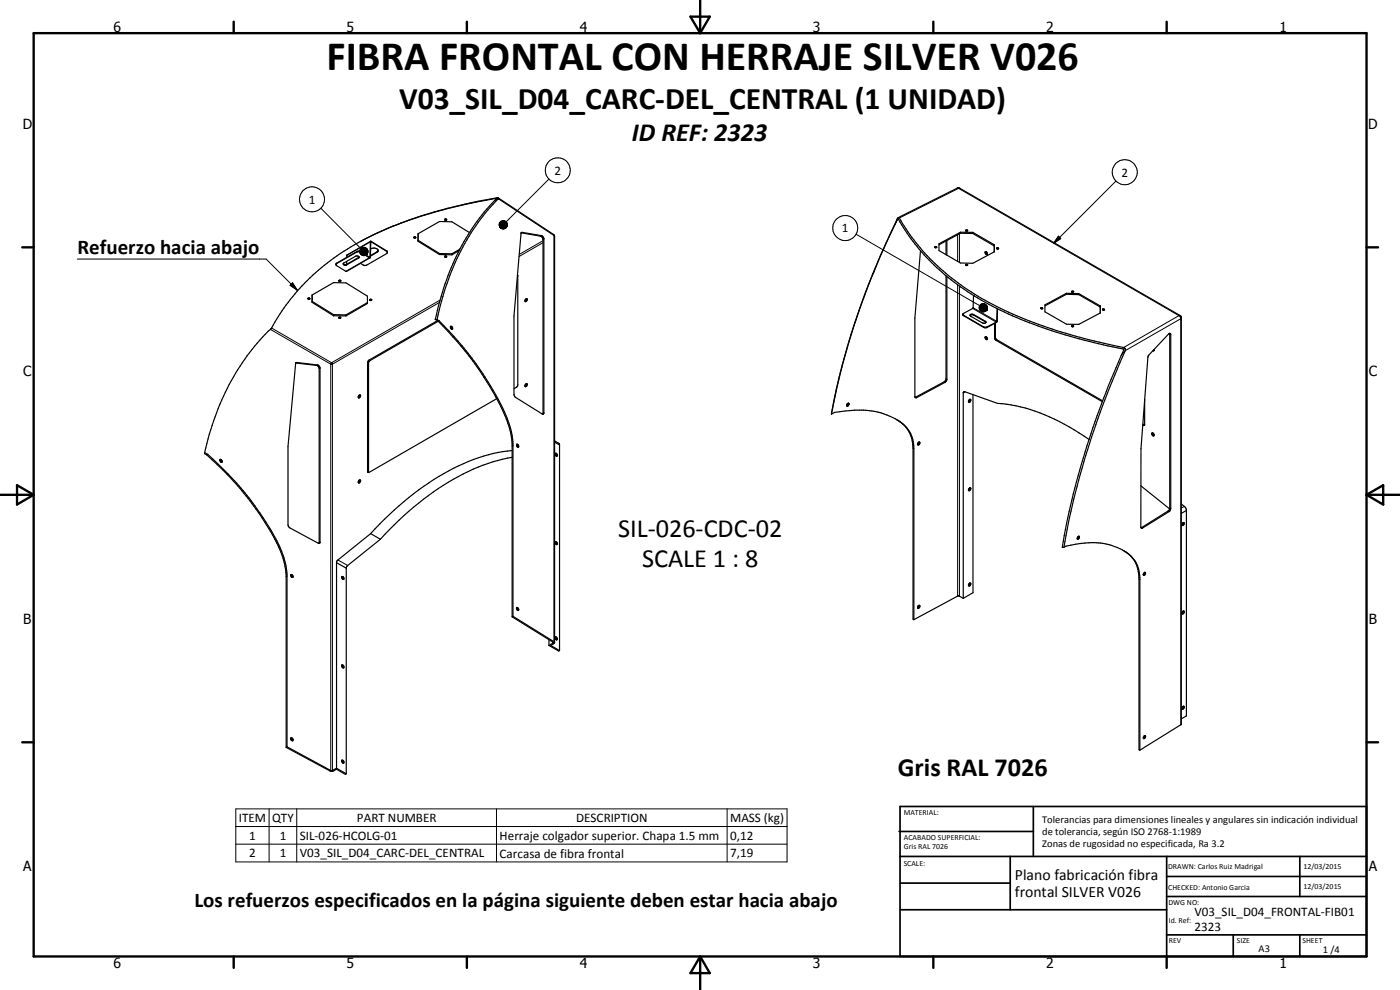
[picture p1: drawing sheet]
<svg xmlns="http://www.w3.org/2000/svg" width="420mm" height="297mm" viewBox="0 0 420 297" stroke-linecap="round" stroke-linejoin="round" font-family="sans-serif">
<g fill="none" stroke="#000" stroke-width=".35">
<path d="M149.1 59.6a58.6 58.6 0 0 0-12.7 18.4 92.7 92.7 0 0 0-5.8 17.8M149.1 59.6h.1M149.1 59.6v-.1a153.2 153.2 0 0 0-31.2 8.4M149.6 59.4l16.6 11 .2 .5v121.9M104 78.4v1M107.7 77l-.5-.2-.5 .1-3.7 2.2M107.7 77l-.1 .4-3.7 2.1h-.7l-.2-.4M107.8 77.1l-3.9 2.3h-.6l-.3-.3M110.9 71l-2.2 1.2M111.1 77.3l-3.5-1.8-6.7 3.8M111.2 74.7l.1-.1a1.56 1.56 0 0 1 2.2 .6M111.2 72.4l-.3 4.8-2.7-1.7-.8-.1-6.4 3.6-.1 .5 3.1 1.9 7.1-4.1"/>
<path d="M111.2 72.4l5 3 .1 .3M111.2 72.4l-7.1 4.1-.1 .7M113.5 75.2l-.4 .5-1.9 1.2M113.5 75.1l-2.3 1.6M116.3 75.7l-.2 .4-6.2 3.5h-.8l-.9-.6M116.3 75.7l-5-3.1-.2 4.7M117 68.2a70.8 70.8 0 0 0-31.1 23.3l-4.7 7.3a50 50 0 0 0-7.8 9 76.4 76.4 0 0 0-12 28M118.3 67.7l-7.3 3.3M119.1 67.4a153.2 153.2 0 0 1 30-8l.5 .1a67.1 67.1 0 0 0-16.3 28.1l-2.1 8.3M124.3 71.1l-.1 .1 .2 .2 .4-.1M124.3 71.1h.4M124.7 71.1l.1 .1"/>
<path d="M124.8 71.2v.1M125.5 72.1l6.4 4M131.9 76.1v.3M131.9 76.4l3.7 .1M131.9 76.1l3.7 .1M133.4 77l.5-.2 .2 .2-.5 .2zM133.5 65.9v.1M133.6 65.7h.3l.1 .3h-.4zM133.6 65.7l.3 .1M133.6 76.8h.3M135.6 76.2v.3M137.8 75.2l-2.2 1.3"/>
<path d="M138 74.8l-2.4 1.4M140.9 69.8l-5.3-3.3h-3.7l-6.4 3.6v2.3l6.4 4M156.4 69.8l5.9 1.1 .4 .2 .3 .8-.1 52.3M156.5 69.8l6.2 .9 .5 .8v52.5l-.2 .2-8.4-5-.3-.8v-23.6zM269.6 65.3l17.7-8.9h.6l66.5 38.5 .1 122.4-12.4 7.8M276.3 75.2l-1.7 20.3v23.5l.3 .4 8.7-4.7 .6-.7v-31.1M280.7 74.3h.3a.25 .25 0 0 0-.2-.3 .25 .25 0 0 0-.2 .3h.4M283.9 72.3v4.1M284.2 72.2v4.4M288.2 69.7l-6.4 3.5v2l6.4 3.7 3.8 .1 6.4-3.4v-2.2l-6.4-3.7M288.2 70l3.8 .1M288.2 69.7h3.8"/>
<path d="M288.2 69.7v.3M288.2 70l-6.4 3.4M289.8 69.2l.4-.2 .2 .1-.2 .2M289.8 69.2v.1M289.8 69.3h.2M290 79.7h.2M290 79.7l-.2-.2a.29 .29 0 0 1 .3-.2 .29 .29 0 0 1 .3 .3l-.2 .1M290 69.3h.2M290.1 69.3h-.1M290.1 69.3h.1M292 70.1l6.4 3.7M292 69.7v.4"/>
<path d="M295.6 75.6l.1-.1a.53 .53 0 0 1 .5 .3 .53 .53 0 0 1 0 .6l-.5-.3zM295.9 75.5l.1 .4 .3 .3M299.1 74.5l.4-.2 .2 .2-.5 .2zM92.5 89.5l-.1 .2 .2 .1 .4-.1-.1-.2M92.5 89.5h.4M93.7 90.4l6.4 4M100.1 94.7l-6.4-4v-2.2l6.4-3.7 3.7 .1 6.5 4v2.2l-6.5 3.7M100.1 94.7l3.7 .1M100.1 94.4l3.7 .1M100.1 94.4v.3M101.7 95.2h.4l.2 .2-.3 .1zM101.8 84.1h.4"/>
<path d="M101.8 95.2h.4M101.9 84.1h-.1M102 84.1l.3 .1-.2 .3-.4-.2 .1-.2M103.8 94.5v.3M110.3 90.8l-6.5 3.7M111.1 89.8h.4M111.1 89.8l-.2 .2 .3 .2 .3-.2-.1-.2M111.1 89.8h.3M130.6 95.8l.6 .1M130.6 95.8l.9 .6M131.2 95.9l.6 .3M131.3 96.2l-20.9 12.2-.1 33.1 .3 .3"/>
<path d="M131.5 96.4l-20.5 11.8-.4 .5v33.1M131.5 96.4a90.8 90.8 0 0 1 20.9 30.6l.8 2.6 .5 3.7v51.8M131.8 96.2a94.5 94.5 0 0 1 20.4 29.3l.2 .7a21 21 0 0 1 1.6 6.9v51.8M131.8 96.2l-.3 .2M135.2 98l.4 .8M135.2 97.9a.48 .48 0 0 1 .6 .3 .48 .48 0 0 1-.2 .6l-.4-.3zM155.3 82.5l.1 .1M155.3 82.6h.1M155.4 82.6v33l-.3 .5-.8 .5M157.7 89.8l.4-.2 .1 .2-.1 .5-.4 .2-.2-.2zM158.2 89.8l-.4 .4v.3M283.9 82.7v31.1l-.5 .8-8.8 4.6"/>
<path d="M291.2 94.5l.3-.2 .7 .1 3.5 2 .2 .3-.4 .3-.7-.1-3.5-2zM291.2 94.7l.5-.3 .5 .1 3.7 2.3M292.2 88.6l-.2 3.9-3 1.8M298.5 97.1v4.4l.3 .5 32 18.5M298.7 96.9v4.4l.3 .6 31.9 18.4M299.2 92.6l-.1 4-3.2 1.6-.7-.1-6-3.5-.2-.3M299.4 92.7l-.3 4-3.2 1.6-.7-.1-6-3.5-.2-.4M312.4 92.4l.6 .1-.3 .2-.3-.1zM312.5 92.6l.2 .1M320 88.3l-6.4 3.5M320 88v.3M320 88l-6.4 3.5v2.1l6.5 3.7h3.7l6.4-3.4v-2.1"/>
<path d="M320 88.3l3.8 .1M320 88l3.8 .1M321.6 87.4l.6 .1-.4 .2zM321.6 97.7l.6 .1-.3 .2zM321.8 98h.2M323.8 88.4l6.4 3.7v-.3M323.8 88.1l6.4 3.7M323.8 88.1v.3M331 93h.4l.1-.2h-.6l.3 .2M88.7 108.9l.4-.1 6.4 .7 .5 .8v52.5l-.2 .2-8.8-4.6-.6-.9v-23.5zM88.8 108.9l6.3 .7 .7 .8-.1 52.7M107.7 118.7a.31 .31 0 0 1 .5-.2 .31 .31 0 0 1 0 .5l-.6 .4z"/>
<path d="M108.2 118.7l-.4 .7M149 119.6l-38.4 22.2M157.7 115.3l.4-.2 .1 .3-.1 .4-.4 .2-.2-.2zM158.2 115.3l-.4 .7M289.1 117.9l.2-.4h.2l9.9 3.5a53.1 53.1 0 0 1 26 9.9l1.4 1M289.1 117.9v61.6M289.6 117.6l-.5 .3M291.1 119.8l-.5 .8M291.1 119.8l-.1 .5-.4 .3M291.1 119.8h.1a.46 .46 0 0 1 .1 .6 .46 .46 0 0 1-.7 .2M292 118.4v59.4l-2.9 1.7M295.9 101l.1 .5 .3 .3"/>
<path d="M295.9 101l-.3 .3 .2 .4 .5 .1M295.9 101l.4 .8M337.7 105.2l-.2-.8a147.6 147.6 0 0 1-42.9-14.9 68.4 68.4 0 0 1-21-18.3l-3.7-5.8-.2-.1-.4 .4a232.4 232.4 0 0 0-17.9 49.3l-1.9 9.2M337.7 105.2h.1M337.7 105.2a257.7 257.7 0 0 0-14.5 40.8l-2.2 9.2-1.7 9M343.5 119.8v7.7l-.2 .2-.4-.2M346.2 105l.2 .1M346.4 104.9l-.2 .4-.2-.1M350.8 100.1l.4-.1 .2 .4v52.2l-.4 .8-8.3 5.1-.3-.4v-23.5l2.1-27.4 .3-.7zM351 100l.1 52.6-.5 .7-8.2 5M61.4 135.8v.3l.6 .4M61.4 135.8l.9 .5"/>
<path d="M62 136.5a91.4 91.4 0 0 1 13.6 14.6 57.1 57.1 0 0 1 9.4 16.4l.9 4.9v51.8M62.3 136.3l-.3 .2M62.3 136.3a99.6 99.6 0 0 1 12.4 13.1 64.7 64.7 0 0 1 10.5 17.9l.6 2.5 .3 2.5v51.8M66 138l.2 .6 .3 .1M66 138l.2-.2 .4 .4-.1 .5M66 138l.5 .7M153.7 137.2a64.7 64.7 0 0 0-31.1 16.3l-4.3 4-4.1 4.3M153.7 135.2a55.4 55.4 0 0 0-26.5 10.7 99.2 99.2 0 0 0-16 14.2M155 133.4l.4 .8M155.1 133.3a.58 .58 0 0 1 .4 .9l-.4-.2zM166.4 132.3l1.3 .7 .2 .3v61.9M166.4 132.6l1.5 .9"/>
<path d="M166.6 136.1l.1-.1a.53 .53 0 0 1 .5 .3 .53 .53 0 0 1-.1 .6l-.5-.5zM166.6 136.1l.4 .8M249.5 124.2a226.8 226.8 0 0 1 19.8-58.3l.3-.1a66.7 66.7 0 0 0 29.5 26.7 145.5 145.5 0 0 0 37.9 12.2l.2 .2a284 284 0 0 0-12.6 34.3 199.7 199.7 0 0 0-5.8 25h.5M249.5 124.2l1-.5a29.5 29.5 0 0 1 14.1 .3 14 14 0 0 1 8.7 6.2 10.3 10.3 0 0 1 1 4.5v51.2M254.3 121.2l.4-.2a.49 .49 0 0 1 0 .6 .49 .49 0 0 1-.6 .2zM254.5 121v.3l-.4 .4M269 125.9a9.5 9.5 0 0 1 5 8.6v51.3l.3 .1M275.5 132.8l.4-.2a.48 .48 0 0 1 .1 .6 .48 .48 0 0 1-.6 .2zM275.8 132.6l-.1 .5-.3 .2M343 127.3l.5 .2M345.7 129.9a.53 .53 0 0 1 .6 .3 .53 .53 0 0 1-.1 .6l-.5-.4zM345.9 129.9l.5 .7"/>
<path d="M107.8 144.1l.4-.1v.3l-.5 .6-.2-.4zM108.2 144.1l-.3 .3-.1 .5M291.1 146.3l-.5 .8M291.1 146.3l-.1 .5-.4 .3M291.1 146.3h.1a.46 .46 0 0 1 0 .7 .46 .46 0 0 1-.6 .1M342.4 145.8l8.6 6.9M354.5 151.2l1.1 .9 .5 .9v61.8l-1.6 .9M355.1 156.8v.3l-.4 .4M355.1 156.8l-.2 .2-.2 .6M355.1 156.8h.1a.5 .5 0 0 1 .1 .6 .5 .5 0 0 1-.6 .2M356.1 153.2l-1.6 .9M87.2 172.6l.5 .7"/>
<path d="M87.3 172.4a.46 .46 0 0 1 .6 .3 .46 .46 0 0 1-.2 .6l-.4-.4zM101 168.8l2.9 1.7M102.5 173.1l.4 .3v.5M102.6 173l.6 .3v.5l-.6-.3zM111.2 160.1l3 1.7M111.2 160.1l-10 8-.2 .6v61.8M114.2 161.8l-10 8-.3 .5v61.9M166.6 162.6a.45 .45 0 0 1 .6 .2 .45 .45 0 0 1-.2 .6zM166.6 162.7l.2 .1 .2 .6M289.1 179.5l-1.2-.6h-.5l-13.1 7M291.1 174.9l-.5 .8M291.1 174.9h.1a.46 .46 0 0 1 0 .6 .46 .46 0 0 1-.6 .2"/>
<path d="M291.1 174.9l-.1 .5-.4 .3M319.3 164.2a23.2 23.2 0 0 1 14.4-.5l3.6 1.5M323.7 160.9l-.1 .4-.3 .4M323.7 160.9l-.4 .8M323.7 160.9a.43 .43 0 0 1 .2 .6 .43 .43 0 0 1-.6 .2M337.2 165.2a8.9 8.9 0 0 1 4.6 8.1v51.6l.3 .2M337.3 165.2a9 9 0 0 1 4.8 8.1v51.8M343.4 171.8l.2-.1a.47 .47 0 0 1 .1 .6 .47 .47 0 0 1-.6 .2zM343.5 171.7l-.4 .8M102.5 199.6l.4 .5v.3M102.6 199.5l.3 .1 .3 .6a.44 .44 0 0 1-.6 0 .44 .44 0 0 1 0-.6zM153.7 185.1l12.3 7.6-1.3 1"/>
<path d="M154 184.9l12.4 7.9M154 184.9l-.3 .2M155 182.4l.4 .8M155 182.4a.45 .45 0 0 1 .6 .2 .45 .45 0 0 1-.2 .6M164.7 193.7l3 1.6 .2-.1M164.7 191.9v1.8M166.4 192.8l-1.1 .9 2.6 1.5M166.6 191.3l.2 .1 .2 .6M166.6 191.2a.45 .45 0 0 1 .6 .2 .45 .45 0 0 1-.2 .6zM275.5 181.8l.4-.2a.48 .48 0 0 1 .1 .6 .48 .48 0 0 1-.6 .2zM275.8 181.6l-.1 .5-.3 .3M354.9 183.5l.3-.2a.44 .44 0 0 1 .1 .6 .44 .44 0 0 1-.6 .1z"/>
<path d="M355.1 183.3v.3l-.4 .5M354.9 212.1l.2-.2a.43 .43 0 0 1 .2 .6 .43 .43 0 0 1-.6 .2zM355.1 211.9v.3l-.4 .4M85.9 224.2l13.3 7.2h.7l1.1-.6 2.6 1.5 .3-.1M86.1 224.1l13.2 7.1h.4l1.3-.7M86.1 224.1l-.2 .1M87.2 221.5l.5 .7M87.3 221.4a.46 .46 0 0 1 .6 .3 .46 .46 0 0 1-.2 .5l-.4-.3zM101 230.5l2.9 1.7M102.5 228.2l.4 .3v.5M102.6 228.1h.3l.3 .6a.44 .44 0 0 1-.6 .1 .44 .44 0 0 1 0-.6zM343.3 220.9l.2-.2a.48 .48 0 0 1 .2 .6 .48 .48 0 0 1-.5 .3z"/>
<path d="M343.5 220.7l-.4 .8"/>
</g>
<g fill="none" stroke="#000" stroke-width=".3">
<path d="M148.9 59.5l.1 .1M149.4 59.4l-.4 .1M149.6 59.6l16.6 11.1M149.6 59.6l-1.2 .6M164.7 53.7l-12.8 12.8M287.3 56.4l.4 .1M287.7 56.5l-17.8 8.9M287.7 56.5l66.1 38.2M288 56.5h-.3M334.9 54.3l-18.7 18.7M23.2 77.7h56.7l9.3 9.3M96.3 62.5l12 12.1"/>
<path d="M101 79v.1M104.1 79.3l-.1 .2M107.1 75.5v.1M107.6 77.3v.1M107.9 75.4l2.2 .9-2.1-.6zM108 75.1l2.1 1.2-2.2-.9zM108 75.7l2.1 .6-2.1-.4zM108 75.9l2.1 .4-1.9-.1zM108.1 74.9l2 1.4-2.1-1.2zM108.2 76.2l1.9 .1-1.7 .1zM108.2 75.5v.1M108.2 74.7l1.9 1.6-2-1.4z"/>
<path d="M108.4 76.4l1.7-.1-1.5 .2zM108.4 74.5l.2-.2 1.5 2zM108.4 74.5l1.7 1.8-1.9-1.6zM108.6 76.5l1.5-.2zM108.6 74.3h.3l1.2 2zM108.8 76.6l1.3-.3zM108.9 74.3l.3-.1 .9 2.1zM109.1 76.7l1-.4zM109.2 74.2h.2l.7 2.1zM109.4 76.7l.7-.4zM109.4 74.2l.3 .1 .4 2zM109.6 76.6l.5-.3z"/>
<path d="M109.7 74.3l.2 .2 .2 1.8zM109.8 76.5l.3-.2zM109.9 74.5l.2 .1v1.7zM110.1 74.6v1.7zM110.3 74.8l.1 .3-.3 1.2zM110.4 75.9l-.3 .4zM110.4 75.1l-.3 1.2zM110.4 75.6l-.3 .7zM110.4 75.4l-.3 .9zM111.2 77.2h-.3l-7.1 4.2M111.4 72.4l-7.3 4.2M113.1 75.6v.1"/>
<path d="M116.1 75.3v.1M149.8 67.4l.4 .9zM149.8 67.6l.4 .7zM149.8 67.1l.4 1.2zM149.9 67.9l.3 .4zM150 66.8l.2 1.5-.4-1.2zM150 68.1l.2 .2zM150.1 66.6l.2-.2-.1 1.9zM150.1 66.6l.1 1.7-.2-1.5zM150.2 68.3l.4 .3zM150.2 68.3l.7 .4zM150.2 68.3l1 .4z"/>
<path d="M150.2 68.3l1.2 .3zM150.2 68.3l1.5 .2zM150.2 68.3l1.7 .1-.2 .1zM150.2 68.3l1.8-.1-.1 .2zM150.2 68.3l2-.4-.2 .3zM150.2 68.3l2.1-.6-.1 .2zM150.2 68.3l2.1-.9v.3zM150.2 68.3l2.1-1.2v.3zM150.2 68.3l2-1.4 .1 .2zM150.2 68.3l1.8-1.6 .2 .2zM150.3 66.4l.3-.1-.4 2zM150.6 66.3l.2-.1-.6 2.1z"/>
<path d="M150.8 66.2h.3l-.9 2.1zM151.1 66.2h.2l-1.1 2.1zM151.3 66.2l.3 .1-1.4 2zM151.6 66.3l.2 .2-1.6 1.8zM151.8 66.5l.2 .2-1.8 1.6zM156.7 69.7l-.3 .1M162.5 70.7l-.2 .2M163 72.8l-7.2 4.2M163 72.2l-7.1 4.1M163.2 71.7l-.2 .2M166.1 70.3l.1 .4M166.2 70.7l.2 .2"/>
<path d="M166.2 70.7v121.8M256.9 70.3l37.1 21.4M269.3 65.7l-.7 1.7M269.7 65.8l-.4 .2M269.7 65.3l-.2 .5M287.4 70.4v8M287.9 70.1v8.6M317.7 70.9l.6 .7-2.1 1.4zM81.2 98.8l18.1 10.5M81.5 98.4l18 10.4M87.1 85.6l.7-.7 1.4 2.1zM87.8 84.9l1.4 2.1-2.1-1.4z"/>
<path d="M131.9 90.8l-32.2 18.5h-.4M132.1 90l-32.6 18.8M287.4 85.4v93.5M287.9 85.8v93.1M289.2 94.6v.1M291.9 92.5l7.1 4.3M292 92.3l7.1 4.1 .2-.1M292.2 94.4v.1M293.8 92.4l2.4 .6-2.3-.4zM293.9 92.1l2.3 .9-2.4-.6zM293.9 92.6l2.3 .4-2.2-.1zM294 91.8l2.2 1.2-2.3-.9z"/>
<path d="M294 92.9l2.2 .1-2.1 .1zM294 93h2.2M294.1 91.6l2.1 1.4-2.2-1.2zM294.1 93.1l2.1-.1-1.9 .3zM294.3 91.4l.2-.2 1.7 1.8zM294.3 91.4l1.9 1.6-2.1-1.4zM294.3 93.3l1.9-.3-1.7 .5zM294.5 91.2l.2-.1 1.5 1.9zM294.5 93.5l1.7-.5-1.4 .6zM294.7 91.1h.3l1.2 1.9zM294.8 93.6l1.4-.6zM295 91.1h.3l.9 1.9z"/>
<path d="M295.1 93.6l1.1-.6zM295.2 98.1v.1M295.3 91.1l.3 .1 .6 1.8zM295.3 93.6l.9-.6zM295.6 91.2l.2 .1 .4 1.7zM295.6 93.5l.6-.5zM295.7 96.4v.2M295.8 91.3l.2 .2 .2 1.5zM296 91.5l.2 1.5zM296.2 91.7v1.3zM296.2 93l-.4 .3zM296.2 93l-.2 .2z"/>
<path d="M296.2 91.9v1.1zM296.2 98.1v.2M296.3 92.5l-.1 .5zM296.3 92.2l-.1 .8zM353.8 94.7l-16.6 9.6M353.8 94.7l.6 .7v122.1M354.1 94.7h-.3M354.5 95.3l-.1 .3-16.7 9.6-1.2 1.4M89.1 108.8l-.3 .1M95.3 109.5l-.2 .1M96 110.5l-.2 .1M99.3 109.3v121.9"/>
<path d="M99.5 108.8l.3 .3v122M99.5 108.8l-.2 .5M110.3 108.8l.3 .2M110.8 108l.2 .2M136.2 100.9l-.3 .2M145.5 113l-.3 .2M274.9 119.1l.2 .2M283.4 114.6l.2 .1M283.9 113.7l.3 .1M298.7 101.2l-.2 .1M299.2 101.9l-.3 .2M337.5 104.4l-.3 .4"/>
<path d="M351.1 100.2l.3 .2M154 133.7l-.3 .2M163.2 123.9l-.2 .1M274 134.5l.3 .2M343.4 127.4l-.3 .2M67.1 140.8l-.3 .2M77 152.6l-.2 .1M110.3 141.5l.3 .1M342.6 158.3l.3 .1M350.6 153.3l.2 .2M351.1 152.4l.3 .2M355.4 151.9l-.9 .5"/>
<path d="M86.1 172.8l-.2 .2M96 162.6l-.2 .2M101.4 168l2.9 1.7M341.8 173.7l.3 .2M165.9 192.7v.3M70.8 242.7h165.4v15.9h-165.4zM70.8 248h165.4M70.8 253.3h165.4M80.8 242.7v15.9M89.1 242.7v15.9M149 242.7v15.9M218.2 242.7v15.9"/>
<circle cx="93.6" cy="59.8" r="3.8"/>
<circle cx="167.4" cy="51.1" r="3.8"/>
<circle cx="337.6" cy="51.7" r="3.8"/>
<circle cx="253.7" cy="68.4" r="3.7"/>
</g>
<g fill="#000">
<circle cx="149.6" cy="59.5" r=".18"/>
<circle cx="156.4" cy="69.8" r=".18"/>
</g>
<g fill="none" stroke="#000" stroke-width=".71">
<path d="M10.1 9.9h400v277.1h-400zM70.1 6.5v3.4M140.1 6.5v3.4M207.2 5h5.8l-2.9 4.9zM210.1 0v9.9M280.1 6.5v3.4M350.1 6.5v3.4M6.7 74.2h3.4M410.1 74.2h3.5M.1 148.5h10M5.1 145.6l5 2.9-5 2.9zM410.1 148.5h10"/>
<path d="M410.1 148.5l5-2.9v5.8zM6.7 222.7h3.4M410.1 222.7h3.5M70.1 287v3.4M140.1 287v3.4M210.1 287v10M210.1 287l2.9 5h-5.8zM280.1 287v3.4M350.1 287v3.4"/>
</g>
<g fill="none" stroke="#000" stroke-width=".51">
<path d="M269.8 249.5h40.3M270.1 242h140v45h-140zM270.1 257h140M303.2 257v16M310.1 242v15M350.1 257v30M390.1 257v12M270.1 265h33.1M270.1 273h80M350.1 269h60M350.1 263h60M350.1 280.5h60"/>
<path d="M370.1 280.5v6.5M390.1 280.5v6.5"/>
</g>
<g fill="#000">
<path d="M110.4 75.9l-.3 .4zM110.4 75.6l-.3 .7zM110.4 75.4l-.3 .9zM110.4 75.1l-.3 1.2zM110.3 74.8l.1 .3-.3 1.2zM110.1 74.6v1.7zM109.9 74.5l.2 .1v1.7zM109.4 74.2l.3 .1 .4 2zM109.2 74.2h.2l.7 2.1zM108.9 74.3l.3-.1 .9 2.1zM108.6 74.3h.3l1.2 2zM108.4 74.5l.2-.2 1.5 2z"/>
<path d="M108.4 74.5l1.7 1.8-1.9-1.6zM108.2 74.7l1.9 1.6-2-1.4zM108.1 74.9l2 1.4-2.1-1.2zM108 75.1l2.1 1.2-2.2-.9zM107.9 75.4l2.2 .9-2.1-.6zM108 75.7l2.1 .6-2.1-.4zM108.2 76.2l1.9 .1-1.7 .1zM108.4 76.4l1.7-.1-1.5 .2zM108.6 76.5l1.5-.2zM108.8 76.6l1.3-.3zM109.1 76.7l1-.4zM109.4 76.7l.7-.4z"/>
<path d="M109.6 76.6l.5-.3zM109.8 76.5l.3-.2zM150.2 68.3l.4 .3zM150.2 68.3l.7 .4zM150.2 68.3l1 .4zM150.2 68.3l1.2 .3zM150.2 68.3l1.5 .2zM150.2 68.3l1.7 .1-.2 .1zM150.2 68.3l1.8-.1-.1 .2zM150.2 68.3l2.1-.6-.1 .2zM150.2 68.3l2.1-.9v.3zM150.2 68.3l2.1-1.2v.3z"/>
<path d="M150.2 68.3l2-1.4 .1 .2zM150.2 68.3l1.8-1.6 .2 .2zM151.8 66.5l.2 .2-1.8 1.6zM151.6 66.3l.2 .2-1.6 1.8zM151.3 66.2l.3 .1-1.4 2zM151.1 66.2h.2l-1.1 2.1zM150.8 66.2h.3l-.9 2.1zM150.6 66.3l.2-.1-.6 2.1zM150.1 66.6l.2-.2-.1 1.9zM150.1 66.6l.1 1.7-.2-1.5zM150 66.8l.2 1.5-.4-1.2zM149.8 67.1l.4 1.2z"/>
<path d="M149.8 67.4l.4 .9zM149.8 67.6l.4 .7zM149.9 67.9l.3 .4zM150 68.1l.2 .2zM317.7 70.9l.6 .7-2.1 1.4zM87.8 84.9l1.4 2.1-2.1-1.4zM296.3 92.5l-.1 .5zM296.3 92.2l-.1 .8zM296.2 91.9v1.1zM296.2 91.7v1.3zM296 91.5l.2 1.5zM295.8 91.3l.2 .2 .2 1.5z"/>
<path d="M295.6 91.2l.2 .1 .4 1.7zM295.3 91.1l.3 .1 .6 1.8zM295 91.1h.3l.9 1.9zM294.7 91.1h.3l1.2 1.9zM294.5 91.2l.2-.1 1.5 1.9zM294.3 91.4l.2-.2 1.7 1.8zM294.3 91.4l1.9 1.6-2.1-1.4zM294.1 91.6l2.1 1.4-2.2-1.2zM294 91.8l2.2 1.2-2.3-.9zM293.9 92.1l2.3 .9-2.4-.6zM293.8 92.4l2.4 .6-2.3-.4zM294.3 93.3l1.9-.3-1.7 .5z"/>
<path d="M294.5 93.5l1.7-.5-1.4 .6zM294.8 93.6l1.4-.6zM295.1 93.6l1.1-.6zM295.3 93.6l.9-.6zM295.6 93.5l.6-.5zM296.2 93l-.4 .3zM296.2 93l-.2 .2z"/>
</g>
<path d="M108 76.1h2.1M109.9 74.3v2M150.2 68.1h2M150.4 66.3v2" fill="none" stroke="#000" stroke-width=".38"/>
<path d="M293.9 92.8h2.3M294.1 93.1h2.1" fill="none" stroke="#000" stroke-width=".34"/>
<text font-size="12.6" x="97.9" y="20.9">FIBRA FRONTAL CON HERRAJE SILVER V026</text>
<text font-size="9.4" x="119.8" y="32.7">V03_SIL_D04_CARC-DEL_CENTRAL (1 UNIDAD)</text>
<g font-size="7.9">
<text x="189.6" y="42.2">ID REF: 2323</text>
<text x="185.5" y="161.1">SIL-026-CDC-02</text>
<text x="192.7" y="170.1">SCALE 1 : 8</text>
<text x="269.4" y="232.9">Gris RAL 7026</text>
</g>
<g font-size="6.3">
<text x="23.2" y="76.3">Refuerzo hacia abajo</text>
<text x="58.3" y="272.2">Los refuerzos especificados en la página siguiente deben estar hacia abajo</text>
</g>
<g font-size="4.7">
<text x="304.6" y="263.9">Plano fabricación fibra</text>
<text x="304.6" y="269.3">frontal SILVER V026</text>
</g>
<g font-size="4.2">
<text x="34" y="9.6">6</text>
<text x="104" y="9.6">5</text>
<text x="174" y="9.6">4</text>
<text x="244" y="9.6">3</text>
<text x="314" y="9.6">2</text>
<text x="384" y="9.6">1</text>
<text x="6.8" y="38.7">D</text>
<text x="410.6" y="38.7">D</text>
<text x="7" y="112.9">C</text>
<text x="410.8" y="112.9">C</text>
<text x="7" y="187.1">B</text>
<text x="410.8" y="187.1">B</text>
<text x="7" y="261.4">A</text>
<text x="410.8" y="261.4">A</text>
<text x="34" y="290.4">6</text>
<text x="104" y="290.4">5</text>
<text x="174" y="290.4">4</text>
<text x="244" y="290.4">3</text>
<text x="314" y="290.4">2</text>
<text x="384" y="290.4">1</text>
</g>
<g font-size="3.9">
<text x="166.4" y="52.4">2</text>
<text x="336.5" y="53">2</text>
<text x="92.7" y="61.1">1</text>
<text x="252.7" y="69.7">1</text>
<text x="71.7" y="246.6">ITEM</text>
<text x="74.8" y="251.9">1</text>
<text x="81.7" y="246.6">QTY</text>
<text x="83.9" y="251.9">1</text>
<text x="90" y="251.9">SIL-026-HCOLG-01</text>
<text x="107.1" y="246.6">PART NUMBER</text>
<text x="172.9" y="246.6">DESCRIPTION</text>
<text x="219.1" y="246.7">MASS (kg)</text>
<text x="219.1" y="251.9">0,12</text>
<text x="74.8" y="257.2">2</text>
<text x="83.9" y="257.2">1</text>
<text x="90" y="257.2">V03_SIL_D04_CARC-DEL_CENTRAL</text>
<text x="149.9" y="252">Herraje colgador superior. Chapa 1.5 mm</text>
<text x="149.9" y="257.3">Carcasa de fibra frontal</text>
<text x="219.1" y="257.2">7,19</text>
<text x="358.5" y="275">V03_SIL_D04_FRONTAL-FIB01</text>
<text x="358.5" y="279.4">2323</text>
</g>
<g font-size="3.1">
<text x="312.7" y="246.8">Tolerancias para dimensiones lineales y angulares sin indicación individual</text>
<text x="312.7" y="250.4">de tolerancia, según ISO 2768-1:1989</text>
<text x="312.7" y="254">Zonas de rugosidad no especificada, Ra 3.2</text>
<text x="377.7" y="285.6">A3</text>
<text x="397" y="285.9">1 /4</text>
</g>
<g font-size="2.4">
<text x="271.2" y="244.4">MATERIAL:</text>
<text x="271.3" y="252">ACABADO SUPERFICIAL:</text>
<text x="271.3" y="254.6">Gris RAL 7026</text>
<text x="271.2" y="259.7">SCALE:</text>
<text x="350.6" y="260.8">DRAWN: Carlos Ruiz Madrigal</text>
<text x="391.2" y="260.6">12/03/2015</text>
<text x="350.6" y="267">CHECKED: Antonio Garcia</text>
<text x="391.2" y="266.7">12/03/2015</text>
<text x="350.6" y="271.4">DWG NO:</text>
<text x="350.8" y="276.9">Id. Ref:</text>
<text x="350.8" y="282.8">REV</text>
<text x="371.2" y="282.9">SIZE</text>
<text x="390.9" y="282.9">SHEET</text>
</g>
</svg>
